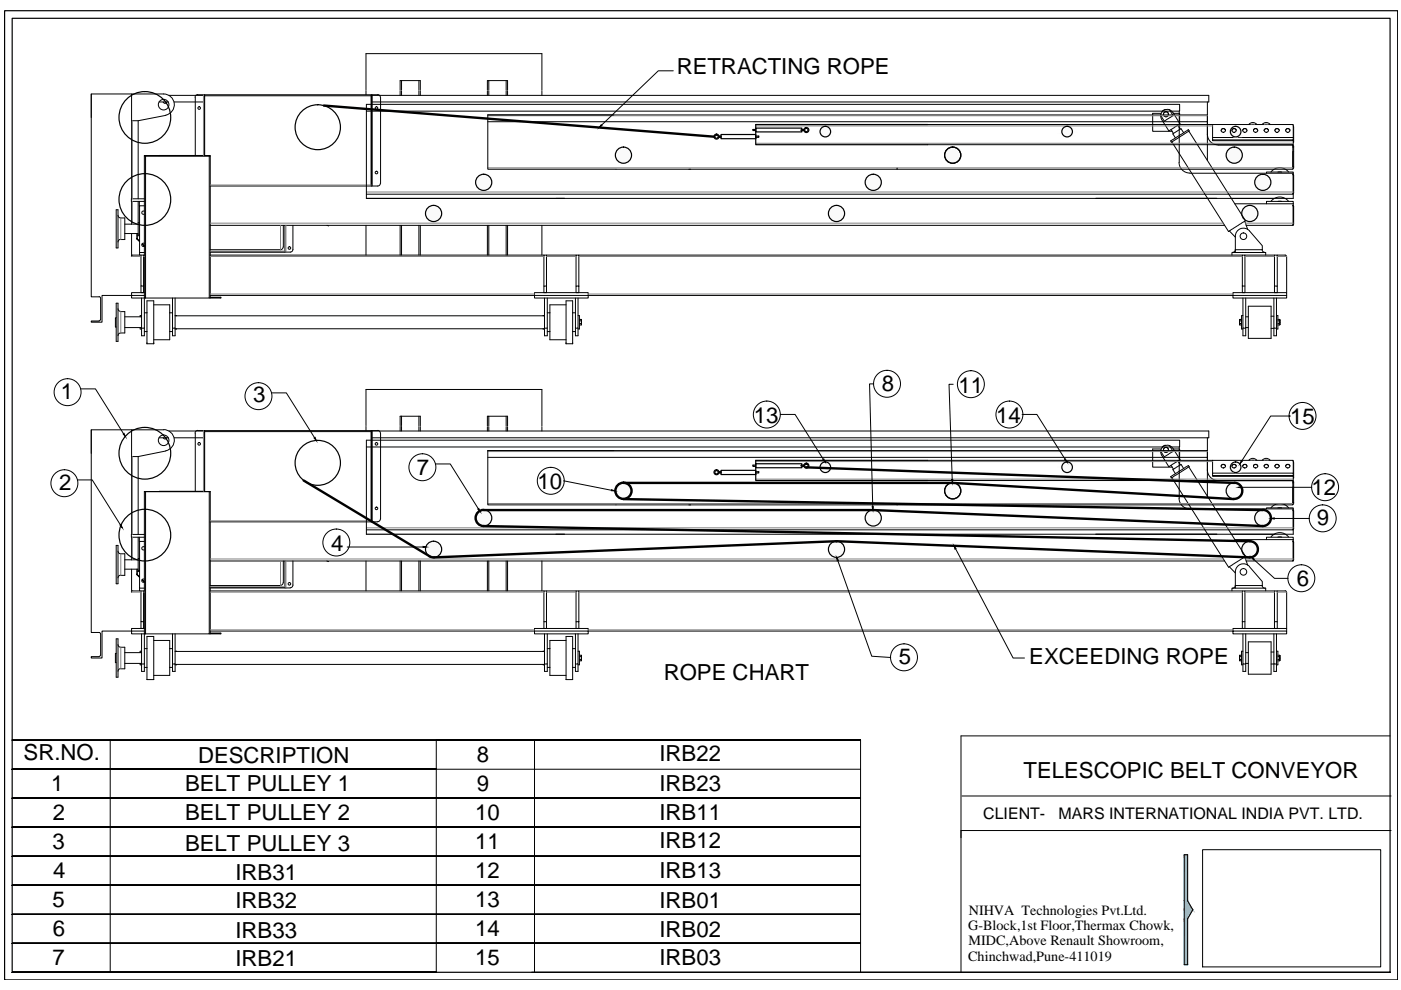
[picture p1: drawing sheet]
<svg xmlns="http://www.w3.org/2000/svg" width="297mm" height="210mm" viewBox="0 0 297 210" stroke-linecap="round" stroke-linejoin="round" font-family="sans-serif">
<!-- layer: 0 -->
<g fill="none" stroke="#000" stroke-width=".21">
<path d="M19.3 19.9v5M27.9 19.9h6.8a2.26 2.26 0 0 1 2.2 2.1 2.26 2.26 0 0 1-1.8 2.4M77.6 19v-7.6h37.3v7.8M77.6 19.2v.9M84.8 19.2v1M85.1 17.1h4v2M85.1 17.1h-.3v2M85.1 17.1v2M85.1 19.2v1M88.8 17.1v2M88.8 19.2v1M89.1 19.2v1"/>
<path d="M103.3 19.1v-2h.3v2M103.3 19.3v.9M103.6 17.1h4v2.1M103.6 19.3v.9M107.3 17.1v2.1M107.3 19.3v.9M107.6 19.3v.9M114.9 19.3v.9M142.7 15h-3.1l-12 11.5M29.3 25.6v16.5M30.6 33l.3 .1zM30.6 33v30.2h.3"/>
<path d="M30.9 33h13.5l-13.5 .1M30.9 33v30.2M33.7 21.6h2M34.6 21.6l.4 .3 .4-.3M35.2 24.5l-5.9 1.1h-1.4M35.8 20.2h7.3M36.9 21.6h6.2M41.4 20.6v12.4M41.9 20.1l-.5 .2v.3M42 20.1h1.3M43.3 33h-9.6M43.3 20.3v12.7"/>
<path d="M43.4 20.1h35.3M44.4 33.1l.2-.1h-.2v30.2h-13.5M44.6 33v30.2h-.2M44.6 39.4h34.1M77.7 23.6h172.4v-1.5h-172.4v20M78.7 39.2v.2v-19.1v18.9M78.7 20.3v-.2v.2h-35.4v-.2l.1 12.9M78.7 20.1h.2v19.3h-.2M78.9 20.2h177.4v1.4h-177.4M78.9 20.1h1.2M80.1 20.1h.3l.2 .5M80.6 38.9l-.2 .5h-1.5"/>
<path d="M80.7 20.6v18.3M103.4 24.4h152.6v1.4h-152.6M103.4 24.4v11.5h43M103.4 24.4h26.7M196.7 26.4h60.4M246.1 24.4a1.4 1.4 0 0 1 1.1-1.2 1.4 1.4 0 0 1 1.5 .6l1.5 2.5-.4 .2-2 1.3-1.5-2.5M246.1 24.4l.2 .9M246.2 24h-1.8v3.8h4.1M247.1 23.2l-.7 .5M247.9 23.3l.8 1.2-.5 .4-1.4 .8-.7-1.2M248.2 29.9l3.7-2.4 .2 .3-3.7 2.4zM248.3 27.5l.5 .8"/>
<path d="M248.8 24h1.3v2.1M249.7 26.6l.5 .8M250 34.4a2.26 2.26 0 0 0 2.2 2.3M250 23.6v10.8M250.1 26.3v.8M251 28.1l-.6-.8-.3 .2-1.4 .9 .5 .8M252.1 27.8l12 19-.2 .1-3.4 2.2-12-19M252.3 36.7h21.9M256 28.5a2.26 2.26 0 0 0 2.3 2.2M256 21.6v12.4M257.1 29.2h17.1v.5h-17.1zM257.1 29.7v.1h17.1v-.1"/>
<path d="M257.1 26.4h17.1v2.8M257.1 26.4v2.8M258.3 30.8h15.8v5.1h-128M258.9 27.7l.1-.2a.48 .48 0 0 1 .4-.2 .48 .48 0 0 1 .4 .4M261.2 27.7v-.2a.45 .45 0 0 1 .5-.2 .45 .45 0 0 1 .4 .4M263.5 27.7l.2-.4a.45 .45 0 0 1 .7 .4M265.8 27.7l.2-.4a.45 .45 0 0 1 .7 .4M266.5 26.4a1.08 1.08 0 0 0-1.7 0M268 27.7l.3-.4a.45 .45 0 0 1 .6 .4M268.5 36.7v-.2h5.7v4.2M269.3 26.4a1.08 1.08 0 0 0-1.7 0M270.3 27.7v-.2a.48 .48 0 0 1 .5-.2 .48 .48 0 0 1 .4 .4"/>
<path d="M271.7 36.5h-.8M272.6 27.7v-.2a.45 .45 0 0 1 .5-.2 .45 .45 0 0 1 .4 .4M273.2 36.5a2.35 2.35 0 0 0-3.7 0M274.1 30.7l.2 .3M274.1 32.1v3.3h.2M274.1 36.9v.1M274.1 31.1h.2M274.1 31.2h.2M274.1 37l.1 .2M274.1 36.9l.2 .3M274.2 26.6l.1 3.5M274.2 37.2l-.1 3.9 .2-.2v-3.7"/>
<path d="M274.2 29.8v.9h-77.5M274.3 35.4v.1h-.2M274.3 35.5l-.2 .3M274.3 30.1l-.1 .3M274.3 31.1v4.3M24.6 44.5h.4v8.1h-.4zM25 45.6l.3 .5 1.2 .1v4.6h-.9M25.6 50.7l-.3 .1-.3 .5M26.5 47.5h2.8M26.5 49.5h2.8M27.9 47.5h.1M27.9 42.1v5.4"/>
<path d="M27.9 42.1h2.7M27.9 42.7h2.7M27.9 42.1v-22.2h-8.6v43h1.7l.3 .3M27.9 49.5v4.9l.2-.3h1.5M29 50.6l.1 .1M29 50.6l.6 .6M29 50.5l.1 .1M29 49.5v1.1M29.1 49.5l-.1 1.1M29.1 50.7l.5 .5M29.1 50h.5M29.1 50.7h.1"/>
<path d="M29.3 47.2h.3M29.3 42.7v7.1h.3M29.5 42.7l.1 .9M29.6 53.5v.6h1M29.9 54.1v6.5h.5v-6.5M30.2 51.7l.4 .4M30.6 44.8a.36 .36 0 0 0-.5 .3 .36 .36 0 0 0 .5 .3M30.6 51.6a.36 .36 0 0 0-.5 .3 .36 .36 0 0 0 .5 .3l-.5-.4M30.6 43.6h-1v9.9h1M44.6 53.4h15.8M44.6 54.1h70.7M44.6 47.8h215"/>
<path d="M60.1 47.8l-.1 4.6-.3 .5h-15.1M60.4 47.8v5.7a1.65 1.65 0 0 0 1.6-.3l.1-5.4M69.3 47.8l.4 .1M77.6 47.8v6.3M77.7 41.2h196.5M84.8 47.8v6.3M85.1 47.8v6.3M88.8 47.8v6.3M89.1 47.8v6.3M103.3 47.8v6.3M103.6 47.8v6.3M107.3 47.8v6.3"/>
<path d="M107.6 47.8v6.3M114.9 47.8v6.3M115.9 54.1h6.2M122.7 54.1h140.7M260.6 49l1.3 1.3M261.2 54.1v-.6h7.2v.6M261.8 43.2h12.4M261.9 52.9h5.7v-.8l-2.7-3.1a1.71 1.71 0 0 0-1.9-.5 1.71 1.71 0 0 0-1.1 1.6v3.4M261.9 52.9l-.3 .5-.3 .1M263.4 54.1h.5v7.9h-.5zM263.9 46.9l.6 1.8M263.9 54.1h6.3"/>
<path d="M267.6 52.9l.3 .5 .3 .1M268.5 43.2v-.5h5.7v.5M270.8 54.1h1.7l.3 .3M271.7 42.7h-.8M272.8 54.4v7.6M273.2 42.7a2.35 2.35 0 0 0-3.7 0M274.1 47.7h.1M274.2 47.5l-.1 .1M274.2 43.8l-.1-.3 .2 .3v3.7M274.2 47.7l-10 .1M274.2 41.1v1h-156.3M274.2 43.2v4.3"/>
<path d="M274.3 47.5l-.2 .2M21.3 67.7l-.3 .3M21.3 63.2v4.6M24.6 67.4h-.1v1.9h.1M24.6 64.3h.4v8.1h-.4zM25 65.5l.3 .4 1.2 .2v4.5l-1.2 .1-.3 .5M26.5 69.5h3.5M26.5 67.2h3.5M29.7 69.5v.3h.3M29.9 60.6v1.4h.5v-1.4M30 69.6v1.6h.6v-1.6M30 66.9h-.3v.3"/>
<path d="M30.6 62.6h-2.7v.6h2.7v6.4h-.6v-6.4M30.6 62h-2.7v.6h-6.3v5.7h-2.3v-.2h1.7M30.6 66.3h.6M30.6 70.3h.6M31.2 66.3v4M31.2 66.3v-2.5h1.4v9.1M31.2 72.9h.1M31.2 72.9h1.4M31.2 70.3v2.6M32.6 72.9h.1M32.6 64.6h3.4v7.4h-3.4M36 66.3h.6"/>
<path d="M36 70.3h.6M36.6 63.2v6.4h.5v-6.4M36.6 69.6v1.6h.5v-1.6M37.1 69.7h78.3M37.1 67h78.3M37.1 66.9l.3 .1M37.4 69.7l-.3 .1M44.6 63h2.1v.2h-2.1M44.6 62.6h68.7M46.7 63h.2v.2h-.2M113.3 62.6h11.4v.6h-11.4zM113.3 62.6v-.6h11.4v.6h136.7"/>
<path d="M115.1 69.7l.3 .1M115.3 60.6h.6v1.4h-.6zM115.3 60.6v-6.5h.6v6.5M115.4 63.2v6.4h.6v-6.4M115.4 69.6v1.6h.6v-1.6M115.4 66.9l-.3 .1M116 66.3h.6M116 70.3h.6M116.6 66.3v4M116.6 70.3v1.7h3.4M120 72.9h.1M120 72.9v-9.1h1.4v9.1"/>
<path d="M120 72.9h1.4M120 64.6h-3.4v1.7M121.4 72.9h.1M121.4 66.3h.6M121.4 70.3h.6M122 63.2v6.4h.6v-6.4M122 69.6v1.6h.6v-1.6M122.1 60.6h.6v1.4h-.6zM122.1 60.6v-6.5h.6v6.5M122.6 66.9h.3v2.9h-.3M122.9 67.7h.3l.1 .2-.1-.2M122.9 68.6h.3"/>
<path d="M122.9 68h.3M123.3 67.9v.9zM123.3 68.8l-.1 .1h-.3M123.3 68.8l-.1 .1M123.3 68.8h.1M261.4 62.6h11.4v.6h-11.4zM261.4 62.6v-.6h11.4v.6M262.8 67.7v.6v-.6h.4M262.8 68.6v-.3v.5v-.2h.4M262.8 68.9v-.1v.1h.4M262.8 68h.4M263.4 60.6h.5"/>
<path d="M263.5 66.9h-.3v2.9h.3M263.5 63.2v6.4h.6v-6.4M263.5 69.6v1.6h.6v-1.6M264.1 69.5h.6M264.1 67.2h.6M264.7 64.9h4.8v6.8h-4.8zM269.5 69.6h.6M269.5 67h.6M270.1 63.2v6.4h.5v-6.4M270.1 69.6v1.6h.5v-1.6M270.2 60.6h.6v1.4h-.6zM270.2 60.6v-6.5h.6v6.5"/>
<path d="M270.6 66.9h.3v2.9h-.3M270.9 67.7h.4l.1 .2M270.9 68.6h.4M270.9 68h.4M271.3 67.7l.1 .2M271.4 67.9v.4zM271.4 68.8v-.5v.6h-.5M271.4 68.8l-.1 .1M271.4 68.8h.1M17.1 82.5h3.1l6 9.5M19.3 91.1v5M27.9 91.1h6.8"/>
<path d="M29.3 96.8v16.5M33.7 92.8h2M34.6 92.8l.4 .3 .4-.3M34.7 91.1a2.26 2.26 0 0 1 2.2 2 2.26 2.26 0 0 1-1.8 2.5M35.2 95.6l-5.9 1.2h-1.4M35.8 91.4h7.3M36.9 92.8h6.2M41.4 91.8v12.4M43.3 91.3h-1.7l-.2 .5M43.3 91.5v12.7M43.4 91.3h35.3M57.6 83.3h3.1l6 9.5"/>
<path d="M77.6 90.2v-7.6h37.3v7.8M77.6 90.4v.9M77.7 94.8h172.4v-1.5h-172.4v20M78.7 91.5v-.2v.2h-35.4v-.2l.1 12.9M78.7 91.3h.2v19.3h-.2M78.9 91.3h1.5l.2 .5M78.9 91.4h177.4v1.4h-177.4M80.7 91.8v18.3M84.8 90.4v1M85.1 88.3h4v2M85.1 88.3h-.3v1.9M85.1 88.3v1.9"/>
<path d="M85.1 90.4v1M88.8 88.3v2M88.8 90.5v.9M89.1 90.5v.9M92.3 98.4h3.2l5.9 9.5M103.3 90.3v-2h.3v2M103.3 90.5v.9M103.4 95.5h152.6v1.5h-152.6M103.4 95.5v11.5h43M103.4 95.5h26.7M103.6 88.3h4v2M103.6 90.5v.9"/>
<path d="M107.3 88.3v2M107.3 90.5v.9M107.6 90.5v.9M114.9 90.5v.9M165.4 87.9h3.2l5.9 9.5M185.3 81.4h-.9l.6 26M196.7 97.6h60.4M202.1 81.5h-.9l.7 20.2M216.7 87.9h3.1l6 9.5M246.2 95.2h-1.8v3.8h4.1M246.5 94.8a1.38 1.38 0 0 1 2.1 .2l1.6 2.5-2.4 1.5-1.6-2.8v-.9zM247.1 94.4l-.7 .4"/>
<path d="M247.9 94.5l.8 1.2-.2 .1-1.7 1.1-.7-1.2M248.3 98.7l.5 .8M248.8 95.2h1.3v2.1M249.7 97.7l.5 .9M250 94.8v10.8M250.1 97.5v.8M251 99.3l-.6-.8-.4 .2-1.3 .9 .5 .8M252.1 99l12 19-2.8 1.7-.8 .6-12-19M256 99.6a2.26 2.26 0 0 0 2.3 2.3M256 92.8v12.4M257.1 97.6h17.1v2.7M257.1 97.6v2.7"/>
<path d="M258.9 98.8l.3-.3 .5 .1 .1 .2M261.2 98.8l.3-.3 .5 .1 .1 .2M263.5 98.9a.45 .45 0 0 1 .4-.4 .45 .45 0 0 1 .5 .4M265.8 98.9l.1-.3 .2-.1a.39 .39 0 0 1 .6 .4M266.5 97.6a1.08 1.08 0 0 0-1.7 0M268 98.8l.4-.3h.3l.2 .3M269.3 97.6a1.08 1.08 0 0 0-1.7 0M270.3 98.9l.3-.4 .5 .1 .1 .3M272.6 98.8l.3-.3 .4 .1 .2 .2M273.3 88.2h.2h-4.1l-6.1 9.5M274.2 97.8l.1 .3M274.3 98.2l-.1 3.4"/>
<path d="M16.4 101.8h3.2l5.9 9.5M24.6 115.6h.4v8.2h-.4zM25 116.8l.3 .5 1.2 .1v4.6h-.9M26.5 118.7h2.8M27.9 118.7h.1M27.9 113.3v5.4M27.9 113.3h2.7M27.9 113.9h2.7M27.9 113.3v-22.2h-8.6v43h1.7l.3 .3M29.3 113.9v7.1h.3M29.3 118.4h.3M29.5 113.9l.1 .9"/>
<path d="M30.6 115.9a.36 .36 0 0 0-.5 .4 .36 .36 0 0 0 .5 .3M30.6 104.2l.3 .1zM30.6 104.2v30.2h.3M30.6 114.8h-1v9.9h1M30.9 104.2h13.5l-13.5 .1M30.9 104.2v30.2M43.3 104.2h-9.6M44.4 104.3l.2-.1h-.2v30.2h-13.5M44.6 104.2v30.2h-.2M44.6 110.6h34.1M44.6 118.9h215M60.1 118.9l-.1 4.6-.3 .5-.2 .1"/>
<path d="M60.4 118.9v5.8h1.2M62.1 118.9v5.2M69.3 118.9l.4 .2M73.6 116h16.1M77.6 118.9v6.4M77.7 112.3h196.5M78.7 110.4v.2v-19.1v18.9M80.6 110l-.2 .5-1.5 .1M84.8 118.9v6.4M85.1 118.9v6.4M88.8 118.9v6.4M89.1 118.9v6.4"/>
<path d="M103.3 118.9v6.4M103.6 118.9v6.4M107.3 118.9v6.4M107.6 118.9v6.4M114.9 118.9v6.4M119.5 102l10.2 2M177.6 118.9l7.2 20.2 4 .3M202.6 116.4l12.2 23.1h2.4M248.2 101.1l3.7-2.4 .2 .3-3.7 2.3zM250 105.6a2.26 2.26 0 0 0 2.2 2.3h22M257.1 100.3h17.1v.5h-17.1zM257.1 100.8v.2h17.1v-.2"/>
<path d="M258.3 101.9h15.8v5.1h-128M261.8 114.4h12.4M263.2 103.3h14.9M263.9 118.1l.6 1.7M265.9 118.6l4.3 4h2.9M268.5 114.4v-.5h5.7v.5M268.5 107.9v-.2h5.7v4.2M270.2 109.9h7.4M271.7 113.9h-.8M271.7 107.7h-.8M273.2 113.8a2.35 2.35 0 0 0-3.7 0M273.2 107.7a2.35 2.35 0 0 0-3.7 0"/>
<path d="M274.1 101.9l.2 .3M274.1 108.1l.1 4M274.1 102.2h.2v4.3M274.1 103.3v3.2h.2M274.1 102.4h.2M274.1 108.1l.2 .2v3.8M274.2 114.4l-.1 4.5 .2-.2v-3.7l-.2-.3 .1 .2M274.2 118.9h-10M274.2 112.1l-.1 .2 .2-.2M274.2 112.3v1h-156.3M274.2 101v.9h-77.5M274.3 106.5v.2h-.2"/>
<path d="M274.3 106.7l-.2 .3M21.3 138.9l-.3 .3M21.3 134.4v4.5M24.6 138.5h-.1v2h.1M24.6 135.5h.4v8.1h-.4zM25 136.7l.3 .5h1.2v4.6h-.9M25.6 121.9l-.3 .1-.3 .5M26.5 120.7h2.8M26.5 138.4h3.5M27.9 120.7v4.8M28.1 125.3l-.2 .2M28.2 125.3h1.4"/>
<path d="M29 121.7l.1 .2M29 120.7v1l.1-1M29.1 121.2h.5M29.1 121.9l.5 .5M29.1 121.9l.5 .4M29.6 124.7v.6h1M29.9 125.3v6.5h.5v-6.5M29.9 131.8v1.5h.5v-1.5M30 138.1h-.3v.3M30.2 122.9l.4 .4M30.6 122.8a.36 .36 0 0 0-.5 .3 .36 .36 0 0 0 .5 .3l-.5-.4M30.6 133.8h-2.7v.6h2.7v6.4h-.6v-6.4"/>
<path d="M30.6 133.3h-2.7v.5h-6.3v5.7h-2.3v-.3h1.7M30.6 137.5h.6M31.2 137.5v4M31.2 137.5v-2.6h1.4v9.1M32.6 135.8h3.4v7.4h-3.4M36 137.5h.6M36.6 134.4v6.4h.5v-6.4M37.1 138.1h.3M37.1 138.1h78.3M44.6 134.2h2.1v.2h-2.1M44.6 124.1h14.9M44.6 124.7h15.8"/>
<path d="M44.6 124.6h15.8M44.6 133.8h68.7M44.6 125.3h70.7M46.7 134.2h.2v.2h-.2M62.1 124l-.3 .5-.3 .1M113.3 133.8h11.4v.6h-11.4zM113.3 133.8v-.5h11.4v.5h136.7M115.3 131.8h.6v1.5h-.6zM115.3 131.8v-6.5h.6v6.5M115.4 134.4v6.4h.6v-6.4M115.4 138.1h-.3M115.9 125.3h6.2"/>
<path d="M116 137.5h.6M116.6 137.5v4M120 134.9h1.4v9.2h-1.4zM120 135.8h-3.4v1.7M121.4 137.5h.6M122 134.4v6.4h.6v-6.4M122.1 131.8h.6v1.5h-.6zM122.1 131.8v-6.5h.6v6.5M122.6 138.1h.3v2.9h-.3M122.7 125.3h140.7M122.9 138.9h.3l.1 .2M122.9 139.8h.3"/>
<path d="M122.9 139.2h.3M123.2 138.9l.1 .1M123.3 139.1v.8zM123.3 139v.1M260.6 120.2l1.3 1.3M261.2 125.3v-.6h7.2v.6M261.4 133.8h11.4v.6h-11.4zM261.4 133.8v-.5h11.4v.5M262.8 139v.1M262.8 139.8v-.3v.4v-.1h.4M262.8 138.9v.1M262.8 139.2h.4"/>
<path d="M263.2 138.9h-.4v.6v-.4M263.4 125.3h.5v8h-.5zM263.4 131.8h.5M263.5 138.1h-.3v2.9h.3M263.5 134.4v6.4h.6v-6.4M263.9 125.3h6.3M264.1 138.4h.6M264.7 136.1h4.8v6.8h-4.8zM264.9 120.2l2.7 3.1v.8h-5.7l-.3 .5-.3 .1M264.9 120.1a1.71 1.71 0 0 0-1.9-.5 1.71 1.71 0 0 0-1.1 1.6v3.5M267.6 124.1l.3 .5 .3 .1M269.5 138.2h.6"/>
<path d="M270.1 134.4v6.4h.5v-6.4M270.2 131.8h.6v1.5h-.6zM270.2 131.8v-6.5h.6v6.5M270.6 138.1h.3v2.9h-.3M270.8 125.3h1.7M270.9 138.9h.4l.1 .2M270.9 139.8h.4M270.9 139.2h.4M271.3 138.9l.1 .1M271.4 139.1v.4zM271.4 139v.1M272.5 125.3l.3 .2"/>
<path d="M272.8 125.5v7.8M2.6 156.9h179.9v49.2M23.4 156.9v49.2M25.6 141.8h-.3l-.3 .5M26.5 140.7h3.5M29.7 140.7v.3h.3M30 140.8v1.6h.6v-1.6M30.6 141.5h.6M31.2 141.5v2.6h1.4M32.6 144v.1M36 141.5h.6M36.6 140.8v1.6h.5v-1.6"/>
<path d="M37.1 140.9h78.3M37.4 140.9l-.3 .1M92.5 156.9v49.2h-89.9M113.3 156.9v49.2M115.1 140.9l.3 .1M115.4 140.8v1.6h.6v-1.6M116 141.5h.6M116.6 141.5v1.7h3.4M120 144v.1M121.4 141.5h.6M122 140.8v1.6h.6v-1.6M122.9 140.1h.3l.1-.2-.1 .2"/>
<path d="M262.8 140.1v-.2v.2h.4M263.5 140.8v1.6h.6v-1.6M264.1 140.7h.6M269.5 140.8h.6v1.6h.5v-1.6M270.9 140.1h.5v-.6l-.1 .6M294.7 156h-90.9v50.1M2.6 163.1h179.9M2.6 169.2h179.9M2.6 175.4h179.9M203.8 176.1h91.1M204 168.8h90.9M2.6 181.6h179.9"/>
<path d="M2.6 187.7h179.9M2.6 193.9h179.9M251.1 181.2h.7v9.8l1.1 1.9-1.1 1.9v9.7h-.7zM255 180.2h37.7v24.8h-37.7zM2.6 200h179.9"/>
<circle cx="34.7" cy="22.2" r="1.12"/>
<circle cx="42.2" cy="22.9" r=".28"/>
<circle cx="79.8" cy="22.9" r=".28"/>
<circle cx="79.8" cy="36.6" r=".28"/>
<circle cx="247.2" cy="24.2" r=".53"/>
<circle cx="259.4" cy="27.6" r=".43"/>
<circle cx="261.7" cy="27.6" r=".43"/>
<circle cx="263.9" cy="27.6" r=".42"/>
<circle cx="266.2" cy="27.6" r=".43"/>
<circle cx="268.5" cy="27.6" r=".43"/>
<circle cx="270.8" cy="27.6" r=".43"/>
<circle cx="273.1" cy="27.6" r=".43"/>
<circle cx="61.4" cy="52.6" r=".28"/>
<circle cx="263.6" cy="50.1" r=".7"/>
<circle cx="14.3" cy="83.1" r="2.86"/>
<circle cx="34.7" cy="93.4" r="1.12"/>
<circle cx="42.2" cy="94.1" r=".28"/>
<circle cx="54.8" cy="84" r="2.86"/>
<circle cx="79.8" cy="94.1" r=".28"/>
<circle cx="89.6" cy="99.1" r="2.86"/>
<circle cx="162.6" cy="87.9" r="2.86"/>
<circle cx="188.1" cy="81.4" r="2.86"/>
<circle cx="205.8" cy="81.5" r="2.86"/>
<circle cx="214" cy="87.9" r="2.86"/>
<circle cx="247.2" cy="95.4" r=".53"/>
<circle cx="259.4" cy="98.8" r=".43"/>
<circle cx="261.7" cy="98.8" r=".43"/>
<circle cx="263.9" cy="98.8" r=".41"/>
<circle cx="266.2" cy="98.8" r=".43"/>
<circle cx="268.5" cy="98.8" r=".43"/>
<circle cx="270.8" cy="98.8" r=".43"/>
<circle cx="273.1" cy="98.8" r=".43"/>
<circle cx="276.2" cy="88.2" r="2.86"/>
<circle cx="13.7" cy="102.5" r="2.86"/>
<circle cx="71.3" cy="115" r="2.86"/>
<circle cx="79.8" cy="107.8" r=".28"/>
<circle cx="116.8" cy="101.9" r="2.86"/>
<circle cx="280.4" cy="109.9" r="2.86"/>
<circle cx="280.9" cy="103.3" r="2.86"/>
<circle cx="61.4" cy="123.8" r=".28"/>
<circle cx="191.7" cy="139.4" r="2.86"/>
<circle cx="263.6" cy="121.2" r=".7"/>
<circle cx="275.9" cy="122.6" r="2.86"/>
</g>
<g fill="#fafafa" stroke="#fafafa" stroke-width=".21">
<path d="M91.4 43.7h1.1z"/>
<path d="M176.9 43.7h1z"/>
<path d="M264.5 43.7h1.1z"/>
<path d="M264.5 46.9h1.1z"/>
<path d="M102.1 37h1z"/>
<path d="M184.6 37h1.1z"/>
<path d="M267.2 37h1.1z"/>
<path d="M102.1 40.3h1z"/>
<path d="M184.6 40.3h1.1z"/>
<path d="M266.7 40h2l-.4 .3z"/>
<path d="M131.7 31.3h1z"/>
<path d="M201.5 31.3h1z"/>
<path d="M261.2 31.3h1z"/>
<path d="M131.7 34.5h1z"/>
<path d="M201.5 34.5h1z"/>
<path d="M260.7 34.3h2l-.5 .2z"/>
<path d="M174.6 26.9h.9z"/>
<path d="M225.8 26.9h.9z"/>
<path d="M261.5 26.9h.9z"/>
<path d="M174.6 29h.9z"/>
<path d="M225.8 29h.9z"/>
<path d="M261.2 28.7h1.6l-.4 .3z"/>
<path d="M91.4 114.8h1.1z"/>
<path d="M176.9 114.8h1z"/>
<path d="M264.5 114.8h1.1z"/>
<path d="M264.5 118.1h1.1z"/>
<path d="M102.1 108.2h1z"/>
<path d="M184.6 108.2h1.1z"/>
<path d="M267.2 108.2h1.1z"/>
<path d="M102.1 111.4h1z"/>
<path d="M184.6 111.4h1.1z"/>
<path d="M266.7 111.2h2l-.4 .2z"/>
<path d="M131.7 102.5h1z"/>
<path d="M201.5 102.5h1z"/>
<path d="M261.2 102.5h1z"/>
<path d="M131.7 105.7h1z"/>
<path d="M201.5 105.7h1z"/>
<path d="M260.7 105.5h2l-.5 .2z"/>
<path d="M174.6 98h.9z"/>
<path d="M225.8 98h.9z"/>
<path d="M261.5 98h.9z"/>
<path d="M174.6 100.1h.9z"/>
<path d="M225.8 100.1h.9z"/>
<path d="M261.2 99.9h1.6l-.4 .2z"/>
<path d="M264 43.9h2l-1.5-.2zM264.5 43.7h1.1l.4 .2z"/>
<path d="M176.4 43.9h2l-1.5-.2zM176.9 43.7h1l.5 .2z"/>
<path d="M91 43.9h2l-1.6-.2zM91.4 43.7h1.1l.5 .2z"/>
<path d="M263.6 44.3h2.8l-2.4-.4zM264 43.9h2l.4 .4z"/>
<path d="M176.4 43.9l-.4 .4h2.8zM176.4 43.9h2l.4 .4z"/>
<path d="M90.6 44.3h2.7l-2.3-.4zM91 43.9h2l.3 .4z"/>
<path d="M263.6 44.3l-.2 .5h3.2zM263.6 44.3h2.8l.2 .5z"/>
<path d="M176 44.3l-.2 .5h3.2zM176 44.3h2.8l.2 .5z"/>
<path d="M90.6 44.3l-.3 .5h3.3zM90.6 44.3h2.7l.3 .5z"/>
<path d="M263.4 44.8l-.1 .5h3.4zM263.4 44.8h3.2l.1 .5z"/>
<path d="M175.8 44.8l-.1 .5h3.4zM175.8 44.8h3.2l.1 .5z"/>
<path d="M90.3 44.8v.5h3.4zM90.3 44.8h3.3l.1 .5z"/>
<path d="M263.3 45.3v.2h3.4zM263.3 45.3h3.4v.2z"/>
<path d="M263.3 45.5l.1 .2h3.3zM263.3 45.5h3.4v.2z"/>
<path d="M175.7 45.3l.1 .5h3.2zM175.7 45.3h3.4l-.1 .5z"/>
<path d="M90.3 45.3v.5h3.3zM90.3 45.3h3.4l-.1 .5z"/>
<path d="M263.4 45.7v.1h3.2zM263.4 45.7h3.3l-.1 .1z"/>
<path d="M175.8 45.8l.2 .5h2.8zM175.8 45.8h3.2l-.2 .5z"/>
<path d="M90.3 45.8l.3 .5h2.7zM90.3 45.8h3.3l-.3 .5z"/>
<path d="M263.4 45.8l.3 .5h2.7zM263.4 45.8h3.2l-.2 .5z"/>
<path d="M263.7 46.3l.3 .3h2zM263.7 46.3h2.7l-.4 .3z"/>
<path d="M176 46.3l.4 .4h2zM176 46.3h2.8l-.4 .4z"/>
<path d="M90.6 46.3l.4 .4h2zM90.6 46.3h2.7l-.3 .4z"/>
<path d="M264 46.6l2 .1zM264 46.6h2z"/>
<path d="M264 46.7l.5 .2h1.1zM264 46.7h2l-.4 .2z"/>
<path d="M176.4 46.7l.5 .2h1zM176.4 46.7h2l-.5 .2z"/>
<path d="M91 46.7l.4 .2h1.1zM91 46.7h2l-.5 .2z"/>
<path d="M264.5 46.9h1zM264.5 46.9h1z"/>
<path d="M176.9 46.9h1zM176.9 46.9l.5 .1z"/>
<path d="M91.4 46.9l.5 .1zM91.4 46.9h1.1z"/>
<path d="M266.7 37.3h2l-1.5-.3zM267.2 37h1.1l.4 .3z"/>
<path d="M184.2 37.3h2l-1.6-.3zM184.6 37h1.1l.5 .3z"/>
<path d="M101.6 37.3h2l-1.5-.3zM102.1 37h1l.5 .3z"/>
<path d="M266.4 37.7h2.7l-2.4-.4zM266.7 37.3h2l.4 .4z"/>
<path d="M183.8 37.7h2.8l-2.4-.4zM184.2 37.3h2l.4 .4z"/>
<path d="M101.6 37.3l-.4 .4h2.8zM101.6 37.3h2l.4 .4z"/>
<path d="M266.4 37.7l-.3 .4h3.3zM266.4 37.7h2.7l.3 .4z"/>
<path d="M183.8 37.7l-.3 .4h3.3zM183.8 37.7h2.8l.2 .4z"/>
<path d="M101.2 37.7l-.2 .4h3.2zM101.2 37.7h2.8l.2 .4z"/>
<path d="M266.1 38.1l-.1 .6h3.5zM266.1 38.1h3.3l.1 .6z"/>
<path d="M183.5 38.1v.6h3.4zM183.5 38.1h3.3l.1 .6z"/>
<path d="M101 38.1l-.1 .6h3.4zM101 38.1h3.2l.1 .6z"/>
<path d="M266 38.7l.1 .5h3.3zM266 38.7h3.5l-.1 .5z"/>
<path d="M183.5 38.7v.5h3.3zM183.5 38.7h3.4l-.1 .5z"/>
<path d="M100.9 38.7l.1 .5h3.2zM100.9 38.7h3.4l-.1 .5z"/>
<path d="M266.1 39.2l.3 .5h2.7zM266.1 39.2h3.3l-.3 .5z"/>
<path d="M183.5 39.2l.3 .5h2.8zM183.5 39.2h3.3l-.2 .5z"/>
<path d="M101 39.2l.2 .5h2.8zM101 39.2h3.2l-.2 .5z"/>
<path d="M266.4 39.7l.3 .3h2zM266.4 39.7h2.7l-.4 .3z"/>
<path d="M183.8 39.7l.4 .3h2zM183.8 39.7h2.8l-.4 .3z"/>
<path d="M101.2 39.7l.4 .3h2zM101.2 39.7h2.8l-.4 .3z"/>
<path d="M266.7 40l.5 .3h1.1zM267.2 40.3h1.1z"/>
<path d="M184.2 40l.4 .3h1.1zM184.2 40h2l-.5 .3z"/>
<path d="M101.6 40l.5 .3h1zM101.6 40h2l-.5 .3z"/>
<path d="M260.7 31.5h2l-1.5-.2zM261.2 31.3h1l.5 .2z"/>
<path d="M201 31.5h2l-1.5-.2zM201.5 31.3h1l.5 .2z"/>
<path d="M131.2 31.5h2l-1.5-.2zM131.7 31.3h1l.5 .2z"/>
<path d="M260.3 31.9h2.8l-2.4-.4zM260.7 31.5h2l.4 .4z"/>
<path d="M200.6 31.9h2.8l-2.4-.4zM201 31.5h2l.4 .4z"/>
<path d="M130.8 31.9h2.8l-2.4-.4zM131.2 31.5h2l.4 .4z"/>
<path d="M260.3 31.9l-.2 .5h3.2zM260.3 31.9h2.8l.2 .5z"/>
<path d="M200.6 31.9l-.2 .5h3.2zM200.6 31.9h2.8l.2 .5z"/>
<path d="M130.8 31.9l-.2 .5h3.2zM130.8 31.9h2.8l.2 .5z"/>
<path d="M260.1 32.4l-.1 .5h3.4zM260.1 32.4h3.2l.1 .5z"/>
<path d="M200.4 32.4l-.1 .5h3.4zM200.4 32.4h3.2l.1 .5z"/>
<path d="M130.6 32.4l-.1 .5h3.4zM130.6 32.4h3.2l.1 .5z"/>
<path d="M260 32.9l.1 .5h3.2zM260 32.9h3.4l-.1 .5z"/>
<path d="M200.3 32.9l.1 .5h3.2zM200.3 32.9h3.4l-.1 .5z"/>
<path d="M130.5 32.9l.1 .5h3.2zM130.5 32.9h3.4l-.1 .5z"/>
<path d="M260.1 33.4l.2 .5h2.8zM260.1 33.4h3.2l-.2 .5z"/>
<path d="M200.4 33.4l.2 .5h2.8zM200.4 33.4h3.2l-.2 .5z"/>
<path d="M130.6 33.4l.2 .5h2.8zM130.6 33.4h3.2l-.2 .5z"/>
<path d="M260.3 33.9l.4 .4h2zM260.3 33.9h2.8l-.4 .4z"/>
<path d="M200.6 33.9l.4 .4h2zM200.6 33.9h2.8l-.4 .4z"/>
<path d="M130.8 33.9l.4 .4h2zM130.8 33.9h2.8l-.4 .4z"/>
<path d="M260.7 34.3l.5 .2h1zM261.2 34.5h1z"/>
<path d="M201 34.3l.5 .2h1zM201 34.3h2l-.5 .2z"/>
<path d="M131.2 34.3l.5 .2h1zM131.2 34.3h2l-.5 .2z"/>
<path d="M261.2 27.1h1.6l-1.3-.2zM261.5 26.9h.9l.4 .2z"/>
<path d="M225.5 27.1h1.6l-1.3-.2zM225.8 26.9h.9l.4 .2z"/>
<path d="M174.2 27.1h1.6l-1.2-.2zM174.6 26.9h.9l.3 .2z"/>
<path d="M261.1 27.2h1.8l-1.7-.1zM261.2 27.1h1.6l.1 .1z"/>
<path d="M261.7 27.2h1.2zM261.7 27.2h1.2z"/>
<path d="M261.1 27.2h.4zM261.1 27.2h.5z"/>
<path d="M261.8 27.2l1.1 .1zM261.8 27.2l1.1 .1z"/>
<path d="M261.1 27.2l.3 .1zM261.1 27.2h.4z"/>
<path d="M261.9 27.3l1.1 .1zM261.9 27.3l1.1 .1z"/>
<path d="M261.1 27.3l.2 .1zM261.1 27.3h.3z"/>
<path d="M262 27.4h1zM262 27.4h1z"/>
<path d="M261 27.4h.3zM261 27.4h.3z"/>
<path d="M262 27.4l1.1 .1zM262 27.4l1.1 .1z"/>
<path d="M260.9 27.5h.3zM261 27.4h.3z"/>
<path d="M225.5 27.1l-.3 .4h2.1zM225.5 27.1h1.6l.2 .4z"/>
<path d="M174.2 27.1l-.2 .4h2.1zM174.2 27.1h1.6l.3 .4z"/>
<path d="M262 27.5h1.1zM262 27.5h1.1z"/>
<path d="M260.9 27.5h.3zM260.9 27.5h.3z"/>
<path d="M262.1 27.5l1 .1zM262.1 27.5l1 .1z"/>
<path d="M260.9 27.5l.3 .1zM260.9 27.5h.3z"/>
<path d="M260.9 27.7h.3zM260.9 27.7h.3zM260.9 27.6l.3 .1zM260.9 27.6l.3 .1z"/>
<path d="M262.1 27.6l1 .1zM262.1 27.6l1 .1z"/>
<path d="M262.1 27.7l1 .1zM262.1 27.7l1 .1z"/>
<path d="M260.9 27.7l.3 .1zM260.9 27.7l.3 .1z"/>
<path d="M262.1 27.8h1zM262.1 27.8h1z"/>
<path d="M260.9 27.8h.3zM260.9 27.8h.3z"/>
<path d="M262 27.9h1.1zM262 27.8l1.1 .1z"/>
<path d="M260.9 27.8l.4 .1zM260.9 27.8l.4 .1z"/>
<path d="M262 27.9h1.1zM262 27.9h1.1z"/>
<path d="M260.9 27.9h.4zM260.9 27.9h.4z"/>
<path d="M225.2 27.5l-.1 .4h2.3zM225.2 27.5h2.1l.1 .4z"/>
<path d="M174 27.5l-.1 .4h2.2zM174 27.5h2.1v.4z"/>
<path d="M261.9 28h1.2zM262 27.9h1.1z"/>
<path d="M260.9 27.9l.5 .1zM260.9 27.9l.5 .1z"/>
<path d="M261.8 28h1.3zM261.9 28h1.2z"/>
<path d="M260.9 28h.6zM260.9 28h.6z"/>
<path d="M261.7 28.1h1.4zM261.8 28l1.3 .1z"/>
<path d="M260.9 28l.6 .1zM260.9 28l.6 .1z"/>
<path d="M261.7 28.1h1.4zM261.7 28.1h1.4z"/>
<path d="M260.9 28.1h.8zM260.9 28.1h.8z"/>
<path d="M260.9 28.1v.2h2.2zM260.9 28.1h2.2v.2z"/>
<path d="M225.1 27.9l.1 .4h2.1zM225.1 27.9h2.3l-.1 .4z"/>
<path d="M173.9 27.9l.1 .4h2.1zM173.9 27.9h2.2v.4z"/>
<path d="M260.9 28.3l.3 .4h1.6zM260.9 28.3h2.2l-.3 .4z"/>
<path d="M225.2 28.3l.3 .4h1.6zM225.2 28.3h2.1l-.2 .4z"/>
<path d="M174 28.3l.2 .4h1.6zM174 28.3h2.1l-.3 .4z"/>
<path d="M261.2 28.7l.3 .3h.9zM261.5 29h.9z"/>
<path d="M225.5 28.7l.3 .3h.9zM225.5 28.7h1.6l-.4 .3z"/>
<path d="M174.2 28.7l.4 .3h.9zM174.2 28.7h1.6l-.3 .3z"/>
<path d="M264 115.1h2l-1.5-.3zM264.5 114.8h1.1l.4 .3z"/>
<path d="M176.4 115.1h2l-1.5-.3zM176.9 114.8h1l.5 .3z"/>
<path d="M91 115.1h2l-1.6-.3zM91.4 114.8h1.1l.5 .3z"/>
<path d="M263.6 115.5h2.8l-2.4-.4zM264 115.1h2l.4 .4z"/>
<path d="M176 115.5h2.8l-2.4-.4zM176.4 115.1h2l.4 .4z"/>
<path d="M90.6 115.5h2.7l-2.3-.4zM91 115.1h2l.3 .4z"/>
<path d="M263.6 115.5l-.2 .4h3.2zM263.6 115.5h2.8l.2 .4z"/>
<path d="M176 115.5l-.2 .4h3.2zM176 115.5h2.8l.2 .4z"/>
<path d="M90.6 115.5l-.3 .4h3.3zM90.6 115.5h2.7l.3 .4z"/>
<path d="M263.4 115.9l-.1 .6h3.4zM263.4 115.9h3.2l.1 .6z"/>
<path d="M175.8 115.9l-.1 .6h3.4zM175.8 115.9h3.2l.1 .6z"/>
<path d="M90.3 115.9v.6h3.4zM90.3 115.9h3.3l.1 .6z"/>
<path d="M263.3 116.5v.2h3.4zM263.3 116.5h3.4v.2z"/>
<path d="M263.3 116.7l.1 .1h3.3zM263.3 116.7h3.4v.1z"/>
<path d="M175.7 116.5l.1 .5h3.2zM175.7 116.5h3.4l-.1 .5z"/>
<path d="M90.3 116.5v.5h3.3zM90.3 116.5h3.4l-.1 .5z"/>
<path d="M263.4 116.8v.2h3.2zM263.4 116.8h3.3l-.1 .2z"/>
<path d="M175.8 117l.2 .5h2.8zM175.8 117h3.2l-.2 .5z"/>
<path d="M90.3 117l.3 .5h2.7zM90.3 117h3.3l-.3 .5z"/>
<path d="M263.4 117l.3 .5h2.7zM263.4 117h3.2l-.2 .5z"/>
<path d="M263.7 117.5l.3 .3h2zM263.7 117.5h2.7l-.4 .3z"/>
<path d="M176 117.5l.4 .3h2zM176 117.5h2.8l-.4 .3z"/>
<path d="M90.6 117.5l.4 .3h2zM90.6 117.5h2.7l-.3 .3z"/>
<path d="M264 117.8l2 .1zM264 117.8h2z"/>
<path d="M264 117.9l.5 .2h1.1zM264 117.9h2l-.4 .2z"/>
<path d="M176.4 117.8l.5 .3h1zM176.4 117.8h2l-.5 .3z"/>
<path d="M91 117.8l.4 .3h1.1zM91 117.8h2l-.5 .3z"/>
<path d="M264.5 118.1h1zM264.5 118.1h1z"/>
<path d="M176.9 118.1h1zM176.9 118.1l.5 .1z"/>
<path d="M91.4 118.1l.5 .1zM91.4 118.1h1.1z"/>
<path d="M266.7 108.4h2l-1.5-.2zM267.2 108.2h1.1l.4 .2z"/>
<path d="M184.2 108.4h2l-1.6-.2zM184.6 108.2h1.1l.5 .2z"/>
<path d="M101.6 108.4h2l-1.5-.2zM102.1 108.2h1l.5 .2z"/>
<path d="M266.4 108.8h2.7l-2.4-.4zM266.7 108.4h2l.4 .4z"/>
<path d="M183.8 108.8h2.8l-2.4-.4zM184.2 108.4h2l.4 .4z"/>
<path d="M101.2 108.8h2.8l-2.4-.4zM101.6 108.4h2l.4 .4z"/>
<path d="M266.4 108.8l-.3 .5h3.3zM266.4 108.8h2.7l.3 .5z"/>
<path d="M183.8 108.8l-.3 .5h3.3zM183.8 108.8h2.8l.2 .5z"/>
<path d="M101.2 108.8l-.2 .5h3.2zM101.2 108.8h2.8l.2 .5z"/>
<path d="M266.1 109.3l-.1 .5h3.5zM266.1 109.3h3.3l.1 .5z"/>
<path d="M183.5 109.3v.5h3.4zM183.5 109.3h3.3l.1 .5z"/>
<path d="M101 109.3l-.1 .5h3.4zM101 109.3h3.2l.1 .5z"/>
<path d="M266 109.8l.1 .6h3.3zM266 109.8h3.5l-.1 .6z"/>
<path d="M183.5 109.8v.6h3.3zM183.5 109.8h3.4l-.1 .6z"/>
<path d="M100.9 109.8l.1 .6h3.2zM100.9 109.8h3.4l-.1 .6z"/>
<path d="M266.1 110.4l.3 .5h2.7zM266.1 110.4h3.3l-.3 .5z"/>
<path d="M183.5 110.4l.3 .5h2.8zM183.5 110.4h3.3l-.2 .5z"/>
<path d="M101 110.4l.2 .5h2.8zM101 110.4h3.2l-.2 .5z"/>
<path d="M266.4 110.9l.3 .3h2zM266.4 110.9h2.7l-.4 .3z"/>
<path d="M183.8 110.9l.4 .3h2zM183.8 110.9h2.8l-.4 .3z"/>
<path d="M101.2 110.9l.4 .3h2zM101.2 110.9h2.8l-.4 .3z"/>
<path d="M266.7 111.2l.5 .2h1.1zM267.2 111.4h1.1z"/>
<path d="M184.2 111.2l.4 .2h1.1zM184.2 111.2h2l-.5 .2z"/>
<path d="M101.6 111.2l.5 .2h1zM101.6 111.2h2l-.5 .2z"/>
<path d="M260.7 102.7h2l-1.5-.2zM261.2 102.5h1l.5 .2z"/>
<path d="M201 102.7h2l-1.5-.2zM201.5 102.5h1l.5 .2z"/>
<path d="M131.2 102.7h2l-1.5-.2zM131.7 102.5h1l.5 .2z"/>
<path d="M260.3 103.1h2.8l-2.4-.4zM260.7 102.7h2l.4 .4z"/>
<path d="M200.6 103.1h2.8l-2.4-.4zM201 102.7h2l.4 .4z"/>
<path d="M131.2 102.7l-.4 .4h2.8zM131.2 102.7h2l.4 .4z"/>
<path d="M260.3 103.1l-.2 .5h3.2zM260.3 103.1h2.8l.2 .5z"/>
<path d="M200.6 103.1l-.2 .5h3.2zM200.6 103.1h2.8l.2 .5z"/>
<path d="M130.8 103.1l-.2 .5h3.2zM130.8 103.1h2.8l.2 .5z"/>
<path d="M260.1 103.6l-.1 .5h3.4zM260.1 103.6h3.2l.1 .5z"/>
<path d="M200.4 103.6l-.1 .5h3.4zM200.4 103.6h3.2l.1 .5z"/>
<path d="M130.6 103.6l-.1 .5h3.4zM130.6 103.6h3.2l.1 .5z"/>
<path d="M260 104.1l.1 .5h3.2zM260 104.1h3.4l-.1 .5z"/>
<path d="M200.3 104.1l.1 .5h3.2zM200.3 104.1h3.4l-.1 .5z"/>
<path d="M130.5 104.1l.1 .5h3.2zM130.5 104.1h3.4l-.1 .5z"/>
<path d="M260.1 104.6l.2 .5h2.8zM260.1 104.6h3.2l-.2 .5z"/>
<path d="M200.4 104.6l.2 .5h2.8zM200.4 104.6h3.2l-.2 .5z"/>
<path d="M130.6 104.6l.2 .5h2.8zM130.6 104.6h3.2l-.2 .5z"/>
<path d="M260.3 105.1l.4 .4h2zM260.3 105.1h2.8l-.4 .4z"/>
<path d="M200.6 105.1l.4 .4h2zM200.6 105.1h2.8l-.4 .4z"/>
<path d="M130.8 105.1l.4 .4h2zM130.8 105.1h2.8l-.4 .4z"/>
<path d="M260.7 105.5l.5 .2h1zM261.2 105.7h1z"/>
<path d="M201 105.5l.5 .2h1zM201 105.5h2l-.5 .2z"/>
<path d="M131.2 105.5l.5 .2h1zM131.2 105.5h2l-.5 .2z"/>
<path d="M261.2 98.3h1.6l-1.3-.3zM261.5 98h.9l.4 .3z"/>
<path d="M225.5 98.3h1.6l-1.3-.3zM225.8 98h.9l.4 .3z"/>
<path d="M174.2 98.3h1.6l-1.2-.3zM174.6 98h.9l.3 .3z"/>
<path d="M261.2 98.3l-.1 .2h1.8zM261.2 98.3h1.6l.1 .2z"/>
<path d="M261.7 98.5h1.2zM261.7 98.5h1.2z"/>
<path d="M261.1 98.5h.4zM261.1 98.5h.5z"/>
<path d="M261.8 98.5h1.1zM261.8 98.5h1.1z"/>
<path d="M261.1 98.5h.3zM261.1 98.5h.4z"/>
<path d="M261.9 98.5h1.1zM261.9 98.5h1.1z"/>
<path d="M261 98.5h.3zM261.1 98.5h.3z"/>
<path d="M262 98.5l1 .1zM262 98.5l1 .1z"/>
<path d="M261 98.5l.3 .1zM261 98.5h.3z"/>
<path d="M262 98.6l1.1 .1zM262 98.6l1.1 .1z"/>
<path d="M260.9 98.7h.3zM261 98.6h.3z"/>
<path d="M225.5 98.3l-.3 .4h2.1zM225.5 98.3h1.6l.2 .4z"/>
<path d="M174.2 98.3l-.2 .4h2.1zM174.2 98.3h1.6l.3 .4z"/>
<path d="M262 98.7h1.1zM262 98.7h1.1z"/>
<path d="M260.9 98.7h.3zM260.9 98.7h.3z"/>
<path d="M262.1 98.7h1zM262.1 98.7h1z"/>
<path d="M260.9 98.7h.3zM260.9 98.7h.3z"/>
<path d="M260.9 98.8h.3zM260.9 98.8h.3zM260.9 98.7l.3 .1zM260.9 98.7l.3 .1z"/>
<path d="M262.1 98.7l1 .1zM262.1 98.7l1 .1z"/>
<path d="M262.1 98.8l1 .1zM262.1 98.8l1 .1z"/>
<path d="M260.9 98.8l.3 .1zM260.9 98.8l.3 .1z"/>
<path d="M262.1 98.9l1 .1zM262.1 98.9l1 .1z"/>
<path d="M260.9 98.9l.3 .1zM260.9 98.9l.3 .1z"/>
<path d="M262 99l1.1 .1zM262 99l1.1 .1z"/>
<path d="M260.9 99l.4 .1zM260.9 99l.4 .1z"/>
<path d="M262 99.1h1.1zM262 99.1h1.1z"/>
<path d="M260.9 99.1h.4zM260.9 99.1h.4z"/>
<path d="M225.2 98.7l-.1 .4h2.3zM225.2 98.7h2.1l.1 .4z"/>
<path d="M174 98.7l-.1 .4h2.2zM174 98.7h2.1v.4z"/>
<path d="M261.9 99.1h1.2zM262 99.1h1.1z"/>
<path d="M260.9 99.1h.5zM260.9 99.1h.5z"/>
<path d="M261.8 99.2h1.3zM261.9 99.1l1.2 .1z"/>
<path d="M260.9 99.1l.6 .1zM260.9 99.1l.6 .1z"/>
<path d="M261.7 99.2h1.4zM261.8 99.2h1.3z"/>
<path d="M260.9 99.2h.6zM260.9 99.2h.6z"/>
<path d="M261.7 99.2h1.4zM261.7 99.2h1.4z"/>
<path d="M260.9 99.2h.8zM260.9 99.2h.8z"/>
<path d="M260.9 99.2v.4h2.2zM260.9 99.2h2.2v.4z"/>
<path d="M225.1 99.1l.1 .5h2.1zM225.1 99.1h2.3l-.1 .5z"/>
<path d="M173.9 99.1l.1 .5h2.1zM173.9 99.1h2.2v.5z"/>
<path d="M260.9 99.6l.3 .3h1.6zM260.9 99.6h2.2l-.3 .3z"/>
<path d="M225.2 99.6l.3 .3h1.6zM225.2 99.6h2.1l-.2 .3z"/>
<path d="M174 99.6l.2 .3h1.6zM174 99.6h2.1l-.3 .3z"/>
<path d="M261.2 99.9l.3 .2h.9zM261.5 100.1h.9z"/>
<path d="M225.5 99.9l.3 .2h.9zM225.5 99.9h1.6l-.4 .2z"/>
<path d="M174.2 99.9l.4 .2h.9zM174.2 99.9h1.6l-.3 .2z"/>
</g>
<g fill="none" stroke="#808080" stroke-width=".21">
<path d="M28.1 25.6v16.5M43.1 20.1v12.9M44.6 39.2h34.1M103.4 24.5h152.6M103.4 35.6h170.7M160.2 26.7h96.9M160.2 30.4h114M266 26.4h-.8M268.9 26.4h-.8M25.6 46.2v4.6M27.9 54.4h2M28.1 42.7v4.8"/>
<path d="M30.4 54.4h.2M44.6 53.2h15.8M44.6 54.4h70.7M44.6 47.3h214.7M59.5 47.8v5.1M60.6 47.8v5.7M77.7 40.7h196.5M115.9 54.4h6.2M122.7 54.4h140.7M263.9 54.4h6.3M264 47.3h10.2M270.8 54.4h2"/>
<path d="M25.6 66.1v4.5M44.6 62.3h68.7M124.7 62.3h136.7M28.1 96.8v16.5M43.1 91.3v12.9M103.4 95.7h152.6M160.2 97.9h96.9M266 97.6h-.8M268.9 97.6h-.8M25.6 117.4v4.6M28.1 113.9v4.8M44.6 110.4h34.1"/>
<path d="M44.6 118.5h214.7M59.5 118.9v5.2M60.6 118.9v5.8M77.7 111.9h196.5M103.4 106.8h170.7M160.2 101.6h114M264 118.5h10.2M25.6 137.2v4.6M27.9 125.5h2M30.4 125.5h.2M44.6 124.4h15.8M44.6 133.5h68.7"/>
<path d="M44.6 125.5h70.7M115.9 125.5h6.2M122.7 125.5h140.7M124.7 133.5h136.7M263.9 125.5h6.3M270.8 125.5h2"/>
</g>
<g fill="none" stroke="#000" stroke-width=".25">
<path d="M1 2.3h295.3v205.5h-295.3zM2.6 3.9h292.1v202.2h-292.1zM152.4 28.9h.5v.2h-.5zM152.9 28.5h7.3v.9h-7.3zM160.2 27.2h9.8v.8h-9.8zM160.2 27.5h-.6v.2h.6M160.2 28.9h.7v.2h-.7M169.8 27.6h.2M170 27.5h.4v.2h-.4M190.2 35.9h.1M196.7 26.4h-36.5v4.3h36.5M77.7 42.1h42"/>
<path d="M232.3 42.1h25.7M152.9 99.7h7.3v.9h-7.3zM160.2 98.3h9.8v.9h-9.8zM160.2 98.6h-.6v.3h.6M169.8 98.7h.2M170 98.6h.4v.3h-.4M196.7 97.6h-36.5v4.3h36.5M77.7 113.3h42M152.4 100h.5v.3h-.5zM160.2 100h.7v.3h-.7M185.1 108.1h.1M190.2 107h.1"/>
<path d="M232.3 113.3h25.7M112.7 206.1h182"/>
<circle cx="30.7" cy="24.9" r="5.5"/>
<circle cx="67.4" cy="27" r="4.8"/>
<circle cx="102.6" cy="38.7" r="1.71"/>
<circle cx="132.2" cy="32.9" r="1.71"/>
<circle cx="151.9" cy="29" r=".53"/>
<circle cx="151.9" cy="29" r=".36"/>
<circle cx="171" cy="27.6" r=".53"/>
<circle cx="171" cy="27.6" r=".36"/>
<circle cx="175" cy="27.9" r="1.12"/>
<circle cx="185.1" cy="38.7" r="1.71"/>
<circle cx="202" cy="32.9" r="1.71"/>
<circle cx="226.3" cy="27.9" r="1.12"/>
<circle cx="261.7" cy="32.9" r="1.71"/>
<circle cx="262" cy="27.9" r="1.12"/>
<circle cx="267.7" cy="38.7" r="1.71"/>
<circle cx="30.7" cy="42.3" r="5.5"/>
<circle cx="91.9" cy="45.3" r="1.71"/>
<circle cx="177.4" cy="45.3" r="1.71"/>
<circle cx="265" cy="45.3" r="1.71"/>
<circle cx="30.7" cy="96.1" r="5.5"/>
<circle cx="67.4" cy="98.2" r="4.8"/>
<circle cx="171" cy="98.7" r=".53"/>
<circle cx="171" cy="98.7" r=".36"/>
<circle cx="175" cy="99.1" r="1.12"/>
<circle cx="226.3" cy="99.1" r="1.12"/>
<circle cx="262" cy="99.1" r="1.12"/>
<circle cx="30.7" cy="113.5" r="5.5"/>
<circle cx="91.9" cy="116.5" r="1.71"/>
<circle cx="102.6" cy="109.8" r="1.71"/>
<circle cx="132.2" cy="104.1" r="1.71"/>
<circle cx="151.9" cy="100.1" r=".36"/>
<circle cx="151.9" cy="100.1" r=".53"/>
<circle cx="177.4" cy="116.5" r="1.71"/>
<circle cx="185.1" cy="109.8" r="1.71"/>
<circle cx="202" cy="104.1" r="1.71"/>
<circle cx="261.7" cy="104.1" r="1.71"/>
<circle cx="265" cy="116.5" r="1.71"/>
<circle cx="267.7" cy="109.8" r="1.71"/>
</g>
<g fill="none" stroke="#000" stroke-width=".51">
<path d="M68.7 22.4l82.7 6.6M170.9 99.1l90.8 3.3M64.4 101.9l26.6 16 .8 .3 85.5-3.4M132.2 105.8l135.6 2.3M132.2 102.4h69.8l59.6 3.4M177.4 114.8h-.1M185.2 108.1h-82.6a1.71 1.71 0 0 0-1.8 1.7 1.71 1.71 0 0 0 1.7 1.7l162.5 3.3a1.72 1.72 0 0 1 1.7 1.7 1.72 1.72 0 0 1-1.8 1.7l-87.4-3.4M261.7 102.3a1.71 1.71 0 0 1 1.7 1.8 1.71 1.71 0 0 1-1.8 1.7M267.8 108.1a1.71 1.71 0 0 1 1.7 1.8 1.71 1.71 0 0 1-1.8 1.6l-82.4-3.4"/>
<circle cx="132.2" cy="104.1" r="1.71"/>
</g>
<g fill="#00bfff" stroke="#00bfff" stroke-width=".21">
<path d="M251.1 181.2v9.8h.7zM251.1 181.2h.7v9.8z"/>
<path d="M251.1 191v1.9h1.8zM251.1 191h.7l1.1 1.9z"/>
<path d="M251.1 192.9v1.9h.7zM251.1 192.9h1.8l-1.1 1.9z"/>
<path d="M251.1 194.8v9.7h.7zM251.1 194.8h.7v9.7z"/>
</g>
<g fill="#000" stroke="#000" stroke-width=".21">
<path d="M127.5 26.4l.1 .2-.6 .4zM26.1 92l.2-.1 .3 .7zM66.6 92.9l.2-.2 .3 .7zM174.5 97.4l.2-.1 .2 .6zM225.7 97.4l.2-.1 .3 .6zM263.2 97.6l.2 .2-.5 .5zM25.4 111.3l.2-.1 .3 .7zM89.7 115.9l.7 .1-.7 .1zM101.3 107.9l.2-.1 .3 .7zM129.7 103.8l.6 .3-.7-.1zM177.4 118.2l.4 .6-.3 .1zM184.9 107.4h.3l-.1 .7z"/>
<path d="M201.8 101.7h.2l-.1 .7zM202.3 115.7l.4 .6-.2 .1zM262.5 103.3l.7-.1v.2zM265.3 118.1l.6 .5-.1 .1zM269.5 109.9l.7-.1v.3z"/>
</g>
<g font-size="4.7">
<text x="143.5" y="15.7">RETRACTING ROPE</text>
<text x="186.9" y="82.9">8</text>
<text x="203.2" y="83.3">11</text>
<text x="12.9" y="84.6">1</text>
<text x="53.7" y="85.3">3</text>
<text x="159.8" y="89.6">13</text>
<text x="211.2" y="89.6">14</text>
<text x="273.6" y="89.9">15</text>
<text x="88.3" y="100.7">7</text>
<text x="12.6" y="103.9">2</text>
<text x="114" y="103.7">10</text>
<text x="278" y="105.1">12</text>
<text x="279.2" y="111.3">9</text>
<text x="70.2" y="116.9">4</text>
<text x="275" y="124.3">6</text>
<text x="190.6" y="140.9">5</text>
<text x="218.2" y="140.8">EXCEEDING ROPE</text>
<text x="140.7" y="144.1">ROPE CHART</text>
<text x="5" y="161.1">SR.NO.</text>
<text x="42" y="161.7">DESCRIPTION</text>
<text x="101.1" y="161.5">8</text>
<text x="139.8" y="161.3">IRB22</text>
<text x="10.8" y="167.7">1</text>
<text x="39.2" y="167.7">BELT PULLEY 1</text>
<text x="101.1" y="167.6">9</text>
<text x="139.8" y="167.8">IRB23</text>
<text x="217" y="165">TELESCOPIC BELT CONVEYOR</text>
<text x="11.2" y="173.8">2</text>
<text x="39.2" y="173.8">BELT PULLEY 2</text>
<text x="100.8" y="173.8">10</text>
<text x="139.8" y="173.9">IRB11</text>
<text x="11.1" y="180">3</text>
<text x="100.8" y="180">11</text>
<text x="139.8" y="179.8">IRB12</text>
<text x="39.2" y="180.4">BELT PULLEY 3</text>
<text x="11.3" y="186.1">4</text>
<text x="49.9" y="186.5">IRB31</text>
<text x="100.8" y="186.1">12</text>
<text x="139.8" y="186.3">IRB13</text>
<text x="11.1" y="192.3">5</text>
<text x="49.9" y="192.4">IRB32</text>
<text x="100.8" y="192.3">13</text>
<text x="139.8" y="192.5">IRB01</text>
<text x="11.2" y="198.4">6</text>
<text x="49.9" y="198.8">IRB33</text>
<text x="100.8" y="198.4">14</text>
<text x="139.8" y="198.6">IRB02</text>
<text x="11.1" y="204.6">7</text>
<text x="49.9" y="204.8">IRB21</text>
<text x="100.8" y="204.6">15</text>
<text x="139.8" y="204.5">IRB03</text>
</g>
<g font-size="3.4">
<text x="208.4" y="173.7">CLIENT-</text>
<text x="224.4" y="173.7">MARS INTERNATIONAL INDIA PVT. LTD.</text>
</g>
<g font-size="3">
<text x="205.3" y="197.2">G-Block,1st Floor,Thermax Chowk,</text>
<text x="205.4" y="194">NIHVA Technologies Pvt.Ltd.</text>
<text x="205.3" y="203.7">Chinchwad,Pune-411019</text>
<text x="205.4" y="200.4">MIDC,Above Renault Showroom,</text>
</g>
</svg>
